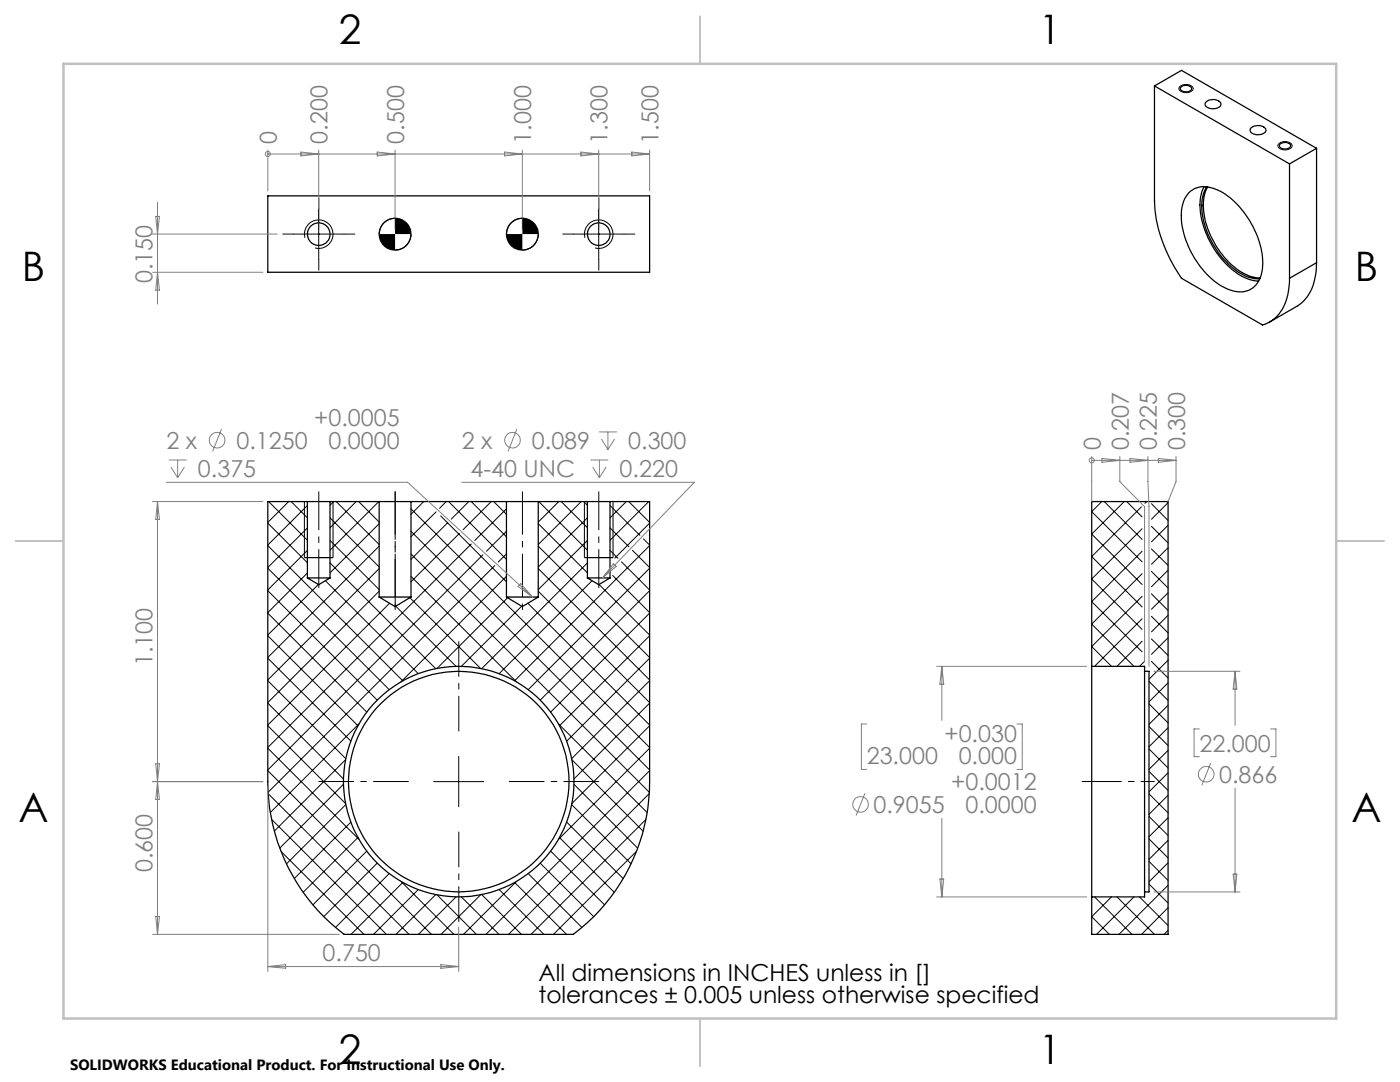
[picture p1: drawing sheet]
<svg xmlns="http://www.w3.org/2000/svg" width="279mm" height="216mm" viewBox="0 0 279 216" stroke-linecap="round" stroke-linejoin="round" font-family="sans-serif">
<g fill="none" stroke="#000" stroke-width=".2">
<path d="M235.4 17.3a1.78 1.78 0 0 1 2.7 .3 1.58 1.58 0 0 1-2.3 .7l-.1-.1a.59 .59 0 0 1-.3-.9zM255.2 28.6a1.79 1.79 0 0 1 2.7 .4 1.68 1.68 0 0 1-2.7 .4 .52 .52 0 0 1 0-.8zM58.6 46.7h10M60.9 47.4a2.85 2.85 0 0 1 2.5-3.5 2.85 2.85 0 0 1 3 3.1 2.85 2.85 0 0 1-3.5 2.5M63.6 41.7v10M78.8 43.5a3.2 3.2 0 0 0-3.1 3.2M82 46.7a3.2 3.2 0 0 1-3.2 3.2M104.2 43.5a3.2 3.2 0 0 0-3.1 3.2M107.4 46.7a3.2 3.2 0 0 1-3.2 3.2M114.5 46.7h10M116.7 47.4a2.85 2.85 0 0 1 2.5-3.5 2.85 2.85 0 0 1 3.1 3.1 2.85 2.85 0 0 1-3.6 2.5M119.5 41.7v10"/>
<path d="M53.4 117.9l21.9 21.8M53.4 113.4l24.3 24.2M53.4 108.9l27 27M53.4 104.4l7.9 7.9M53.6 100.1l7.7 7.7M57.6 100.1l-4.2 4.1M58.1 100.1l3.2 3.2M60.7 100.1v11.2M61.3 100.9l-7.9 7.9M61.3 105.3l-7.9 7.9M61.3 109.8l-7.9 7.9M61.3 114.3l-7.9 7.9"/>
<path d="M63.5 116.6l-10.1 10.1M64.9 115.9l18.6 18.5M65.9 112.3l21.1 21.1M65.9 107.8l9.8 9.9M65.9 103.3l9.8 9.8M66.5 100.1v11.2M66.6 100.1l-.7 .7M67.1 100.1l8.6 8.6M71.1 100.1l-5.2 5.2M71.6 100.1l4.1 4.1M75.6 100.1l-9.7 9.7M75.7 104.5l-9.8 9.8"/>
<path d="M75.7 109l-22.3 22.2M75.7 113.5l-22.3 22.2M75.7 118l-22.3 22.2M81.8 119.3l14.1 14.1M82 115l21.1 21.1M82 110.5l47.6 47.6M82 106l47.6 47.6M82 101.5l47.6 47.7M84.6 100.1l-2.6 2.5M87 102.1l-5 5M87.9 102.9l13.2 13.2M89 100.1l-1.3 1.3"/>
<path d="M89.4 104.3l-7.4 7.3M89.5 100.1l11.6 11.5M91.7 106.4l-9.7 9.7M93.6 100.1l-3.5 3.5M94.1 108.5l-40.7 40.7M94.1 100.1l7 7M96.4 110.7l-43 42.9M98 100.1l-5.6 5.6M98.5 100.1l2.6 2.5M98.7 112.9l-45.2 45.2M101.1 101.5l-6.3 6.3M101.1 106l-4 4"/>
<path d="M101.1 110.5l-1.7 1.6M101.1 115l-21.1 21.1M101.3 119.3l-14.1 14.1M107.4 118l22.2 22.2M107.4 113.5l22.2 22.2M107.4 109l22.2 22.2M107.4 104.5l9.8 9.8M107.5 100.1l9.7 9.7M111.5 100.1l-4.1 4.1M112 100.1l5.2 5.2M116 100.1l-8.6 8.6M116.5 100.1l.7 .7"/>
<path d="M116.6 100.1v11.2M117.2 103.3l-9.8 9.8M117.2 107.8l-9.8 9.9M117.2 112.3l-21.1 21.1M118.1 115.9l-18.5 18.5M119.6 116.6l10 10.1M121.7 109.8l1.6 1.6M121.7 105.3l3.8 3.8M121.7 100.9l6 5.9M122.3 114.8l7.3 7.4M122.3 100.1v11.2M124 112.1l5.6 5.6"/>
<path d="M125 100.1l-3.3 3.2M125.5 100.1l4.1 4.1M126.2 109.8l3.4 3.4M128.4 107.5l1.2 1.3M129.5 100.1l-7.8 7.7M129.6 104.4l-6.9 7M129.6 108.9l-26.9 27M129.6 113.4l-24.2 24.2M129.6 117.9l-21.8 21.8M219.9 100.1l-2 2 10 10M220.4 100.1l7.5 7.5M224.4 100.1l-6.5 6.5 10 10"/>
<path d="M224.9 100.1l3 3.1M227.8 101.1l-9.9 10 10 10M227.9 105.5l-10 10 10 10.1M227.9 110l-10 10.1 10 10M227.9 114.5l-10 10 8.4 8.5M227.9 119l-10 10 3.9 4M228.8 100.2l-.3 .2M229.8 105l3.3 3.3M229.8 100.5l3.3 3.4M229.8 118.5l3.3 3.3M229.8 114l3.3 3.3M229.8 109.5l3.3 3.3"/>
<path d="M233.1 100.3l-3.3 3.3M233.1 104.8l-3.3 3.3M233.1 109.3l-3.3 3.3M233.1 113.8l-3.3 3.3M233.1 118.3l-3.3 3.3M53.4 135.8l15.6 15.6M53.4 131.3l16.6 16.6M53.4 126.9l18 17.9M53.4 122.3l19.8 19.8M77.8 120.4l-24.4 24.3M79 121l12 12M104.1 121l-12 12"/>
<path d="M105.3 120.4l24.3 24.3M129.6 122.3l-19.7 19.8M129.6 126.9l-17.9 17.9M129.6 131.3l-16.5 16.6M129.6 135.8l-15.5 15.6M227.9 128l-5 5M227.9 123.5l-9.5 9.5M228.4 132l-1 1M229.3 136l3.8 3.8M229.8 123l3.3 3.3M229.8 132l3.3 3.3M229.8 127.5l3.3 3.3"/>
<path d="M233.1 122.8l-3.3 3.3M233.1 127.2l-3.3 3.4M233.1 131.7l-3.8 3.8M233.1 136.2l-3.8 3.9M53.4 153.8l32.7 32.6M53.4 149.3l18.2 18.2M53.4 144.8l15.6 15.5M53.4 140.3l15.1 15.1M53.5 158.4l28.1 28M68.5 156.5l-12.7 12.7M69 151.6l-14.2 14.2M71.6 144.4l-17.7 17.7"/>
<path d="M86.5 156h10.1M91.5 151v10M111.4 144.4l17.8 17.7M114.1 151.6l14.2 14.2M114.5 156.5l12.7 12.7M129.6 158.4l-28.1 28M129.6 140.3l-15.1 15.1M129.6 144.8l-15.5 15.5M129.6 149.3l-18.2 18.2M129.6 153.8l-32.6 32.6M229.3 158.4l3.8 3.8M229.3 153.9l3.8 3.8"/>
<path d="M229.3 149.4l3.8 3.8M229.3 145l3.8 3.8M229.3 140.4l3.8 3.9M233.1 140.7l-3.8 3.8M233.1 145.2l-3.8 3.8M233.1 149.7l-3.8 3.8M233.1 154.2l-3.8 3.8M233.1 158.7l-3.8 3.8M54.2 163.5l22.9 22.9M56.1 169.9l16.5 16.5M69 160.5l-11.8 11.9M70 164l-11.3 11.3"/>
<path d="M71.4 167.1l-10.9 10.9M73.2 169.8l-10.8 10.8M75.3 172.2l-10.7 10.7M77.7 174.3l-10.7 10.8M80 175.9l10.6 10.5M80.4 176.1l-10.3 10.3M83.5 177.5l-9 8.9M87 178.5l-8 7.9M87.2 178.5l7.9 7.9M91 179l-7.5 7.4M92.1 179l7.5 7.4M95.9 178.5l-7.9 7.9"/>
<path d="M96.1 178.5l8 7.9M99.6 177.5l8.9 8.9M102.7 176.1l10.4 10.3M103.1 175.9l-10.6 10.5M105.4 174.3l10.7 10.8M107.8 172.2l10.7 10.7M109.9 169.8l10.7 10.8M111.7 167.1l10.9 10.9M113.1 164l11.3 11.3M114.1 160.5l11.8 11.9M127 169.9l-16.5 16.5M128.9 163.5l-22.9 22.9"/>
<path d="M218.4 179l7.5 7.4M221.8 179l-3.9 3.9 3.5 3.5M222.9 179l7.5 7.4M226.3 179l-7.5 7.4M227.4 179l5.7 5.7M229.3 176.4l3.8 3.8M229.3 171.9l3.8 3.8M229.3 167.4l3.8 3.8M229.3 162.9l3.8 3.8M233.1 163.2l-3.8 3.8M233.1 167.7l-3.8 3.8M233.1 172.2l-3.8 3.8"/>
<path d="M233.1 176.6l-9.8 9.8M233.1 181.1l-5.3 5.3M233.1 185.6l-.8 .8"/>
</g>
<g fill="none" stroke="#000" stroke-width=".25">
<path d="M230.4 17.1v22.9a29 29 0 0 0 5.4 15.5l16.2 9.3a7.6 7.6 0 0 0 5.1-6.6l.3-2.7M230.4 17.1l5.4-3.1 26.9 15.6M230.4 17.1l27 15.6M235.6 17.5a1.41 1.41 0 0 1 2.2 .2 1.3 1.3 0 0 1-2 .4l-.2-.2zM53.4 39.1h76.2v15.2h-76.2zM237.1 38.6a4.6 4.6 0 0 1 5.6-.8 16.7 16.7 0 0 1 8.4 9.8 10.3 10.3 0 0 1 0 8.6 4.5 4.5 0 0 1-6 1.5 16.7 16.7 0 0 1-8.5-9.8 10.7 10.7 0 0 1 0-8.6zM240.3 37.3a10.5 10.5 0 0 0 .1 8.4 17.2 17.2 0 0 0 7.9 9.7l1.4 .5 1.5 .2M240.6 20.4a2.01 2.01 0 0 1 3.1 .3 1.48 1.48 0 0 1-2 1 1.03 1.03 0 0 1-1.1-1.2zM240.8 37.3a8.7 8.7 0 0 0-.5 7.3 16.7 16.7 0 0 0 8.2 10.5l1.9 .5h1M241 37.3a9.7 9.7 0 0 0-.2 7.7 16.1 16.1 0 0 0 8.5 10.1l1.4 .3 .8 .1M249.7 25.5a2.01 2.01 0 0 1 2.9 .4 1.46 1.46 0 0 1-1.9 1 1.17 1.17 0 0 1-1.2-1zM255.4 28.8a1.36 1.36 0 0 1 2.2 .3 1.3 1.3 0 0 1-2 .4l-.3-.3z"/>
<path d="M257.4 32.7v22.8M262.7 29.6l-5.3 3.1M262.7 29.6v22.8M262.7 52.4a10.2 10.2 0 0 1-3.1 8.2l-6.2 3.6M262.7 52.4l-5.3 3.1M60.7 111.3h5.8M61.3 100.1h-7.9v55.9a38.1 38.1 0 0 0 15.3 30.4h45.7a38.1 38.1 0 0 0 15.2-30.4v-55.9h-7.9M61.3 115.3h4.6M61.3 100.1h4.6M61.3 100.1v15.2M61.3 115.3l2.3 1.4 2.3-1.4M65.9 100.1v15.2"/>
<path d="M65.9 100.1h9.8M75.7 119.1h6.3M75.7 100.1h6.3M75.7 100.1v19M75.7 119.1l3.1 1.9 3.2-1.9M82 100.1v19M82 100.1h19.1M101.1 119.1h6.3M101.1 100.1h6.3M101.1 100.1v19M101.1 119.1l3.1 1.9 3.2-1.9M107.4 100.1v19"/>
<path d="M107.4 100.1h9.8M116.6 111.3h5.7M117.2 115.3h4.5M117.2 100.1h4.5M117.2 100.1v15.2M117.2 115.3l2.3 1.4 2.2-1.4M121.7 100.1v15.2M217.9 133v46M217.9 133v-32.9h15.2v86.3h-15.2v-7.4M217.9 133h10.5v.9M228.4 133.9v44.1M228.4 133.9h.9v44.1h-.9"/>
<path d="M228.4 178v1h-10.5"/>
<circle cx="63.6" cy="46.7" r="2.27"/>
<circle cx="78.8" cy="46.7" r="3.2"/>
<circle cx="104.2" cy="46.7" r="3.2"/>
<circle cx="119.5" cy="46.7" r="2.27"/>
<circle cx="91.5" cy="156" r="22"/>
<circle cx="91.5" cy="156" r="23"/>
</g>
<g fill="none" stroke="#808080" stroke-width=".2">
<path d="M53.4 30.7h.1M53.4 30v8.1M53.4 30.7h76.2M60 30.3l3.6 .4-3.6 .4zM63.6 30v15.7M75.3 30.3l3.5 .4-3.5 .4zM78.8 30v15.7M100.7 30.3l3.5 .4-3.5 .4zM104.2 30v15.7M115.9 30.3l3.6 .4-3.6 .4zM119.5 30v15.7M126.1 30.3l3.5 .4-3.5 .4z"/>
<path d="M129.6 30v8.1M30.4 54.3h22.1M30.4 46.7h25M31.1 43.2h.7l-.4 3.5zM31.4 40.4v20.3M31.4 54.3l.4 3.6h-.7zM33.2 96.2h48.2l24.9 22.9M33.7 91.8h3.6M34.1 93.2l1.4 2.1M35.5 91.8v3.5M36.8 93.2l-1.3 2.1M44.2 85.6l-1.8 4.5"/>
<path d="M92.1 96.2h46.5l-18.4 19.1M103.2 85.6l-1.8 4.5M117.8 91.8h3.6M118.3 93.2l1.3 2.1M119.6 86.2h3.5M119.6 91.8v3.5M120 87.6l1.3 2.1M121 93.2l-1.4 2.1M121.3 86.2v3.5M122.7 87.6l-1.4 2.1M217.9 91.9h.1M217.9 91.1v9"/>
<path d="M217.9 91.9h16.8M219.9 91.5l3.6 .4-3.6 .4zM223.5 91.1v5l4.9 5v30.9M225.5 91.5l3.6 .4-3.6 .4zM229.1 91.1v5l.2 5v31.9M231.2 91.5l3.5 .4-3.5 .4zM234.7 91.1v5l-1.6 4M30.4 100.1h22.1M31.4 100.1v86.3M31.4 100.1l.4 3.5h-.7zM103.9 116.5l2.4 2.6-2.9-2.1zM122.4 112.5l.6 .5-2.8 2.3z"/>
<path d="M186.9 133h30M188 133v10.8M188 133l.3 3.5h-.7zM230.3 133.9h17.2M246.5 133.9v10.8M246.5 133.9l.3 3.6h-.7zM30.4 156h22.1M31.1 152.4h.7l-.4 3.6zM31.4 156l.4 3.5h-.7zM53.4 157v36.9M172.6 158.3l-1.7 4.4M173 144.5h-1.1v9h1.1"/>
<path d="M203 144.5h1v9h-1M239.4 145.5h-1.1v5.5h1.1M241.6 152.3l-1.7 4.4M246.5 157.3v20.7M253.6 145.5h1v5.5h-1M186.9 179h30M187.6 175.4h.7l-.3 3.6zM188 163.3v15.7M230.3 178h17.2M246.1 174.4h.7l-.3 3.6zM30.4 186.4h37.3M31.1 182.9h.7l-.4 3.5z"/>
<path d="M53.4 192.9h38.1M53.4 192.9l3.6-.4v.7zM88 192.5l3.5 .4-3.5 .3zM91.5 185v8.9"/>
<circle cx="53.4" cy="30.7" r=".5"/>
<circle cx="43.3" cy="87.8" r="1.55"/>
<circle cx="102.3" cy="87.8" r="1.55"/>
<circle cx="217.9" cy="91.9" r=".51"/>
<circle cx="240.7" cy="154.5" r="1.56"/>
<circle cx="171.7" cy="160.5" r="1.55"/>
</g>
<path d="M63.6 117.3v-19.2M119.5 117.3v-19.2" fill="none" stroke="#000" stroke-width=".2" stroke-dasharray="15.2 1.3 1.3 1.3" stroke-dashoffset="7.5" stroke-linecap="butt"/>
<path d="M78.9 121.1v-23" fill="none" stroke="#000" stroke-width=".2" stroke-dasharray="15.2 1.3 1.3 1.3" stroke-dashoffset="5.6" stroke-linecap="butt"/>
<path d="M78.9 119.1v3.9M104.3 119.1v3.9" fill="none" stroke="#000" stroke-width=".2" stroke-dasharray="15.2 1.3 1.3 1.3" stroke-dashoffset="15.2" stroke-linecap="butt"/>
<path d="M78.9 119.1v-21M104.3 119.1v-21" fill="none" stroke="#000" stroke-width=".2" stroke-dasharray="15.2 1.3 1.3 1.3" stroke-dashoffset="6.6" stroke-linecap="butt"/>
<path d="M215.9 155.9h14.5" fill="none" stroke="#000" stroke-width=".2" stroke-dasharray="15.2 1.3 1.3 1.3" stroke-dashoffset="7.3" stroke-linecap="butt"/>
<path d="M58.6 46.7h-2.2M63.6 41.7v-2.3M63.6 51.7v2.3M68.6 46.7h2.3M114.5 46.7h-2.3M119.5 41.7v-2.3M119.5 51.7v2.3M124.5 46.7h2.3" fill="none" stroke="#000" stroke-width=".2" stroke-dasharray="15.2 1.3 1.3 1.3" stroke-linecap="butt"/>
<path d="M81.6 155.9h-18M91.6 145.9v-18M101.6 155.9h18M91.6 165.9v18" fill="none" stroke="#000" stroke-width=".2" stroke-dasharray="15.2 1.3 1.3 1.3" stroke-dashoffset="8.1" stroke-linecap="butt"/>
<path d="M139.7 3.2v9.5M3.1 107.9h9.6M266.7 107.9h9.5M139.7 203.2v9.6" fill="none" stroke="#c0c0c0" stroke-width=".25"/>
<path d="M12.7 12.7h254v190.5h-254z" fill="none" stroke="#c0c0c0" stroke-width=".5"/>
<path d="M75.7 46.7a3.2 3.2 0 0 0 3.1 3.2v-3.2zM78.8 43.5v3.2h3.2a3.2 3.2 0 0 0-3.2-3.2zM101.1 46.7a3.2 3.2 0 0 0 3.1 3.2v-3.2zM104.2 43.5v3.2h3.2a3.2 3.2 0 0 0-3.2-3.2z" fill="#000"/>
<g font-size="8.1">
<text x="67.6" y="8.9">2</text>
<text x="207.3" y="8.9">1</text>
<text x="4.4" y="56.2">B</text>
<text x="270.4" y="56.2">B</text>
<text x="3.7" y="164.1">A</text>
<text x="269.7" y="164.1">A</text>
<text x="67.6" y="212.4">2</text>
<text x="207.3" y="212.4">1</text>
</g>
<g font-size="4.7" fill="#808080">
<text x="55.2" y="28.7" transform="rotate(-90 55.2 28.7)">0</text>
<text x="65.4" y="28.7" transform="rotate(-90 65.4 28.7)">0.200</text>
<text x="80.6" y="28.7" transform="rotate(-90 80.6 28.7)">0.500</text>
<text x="106" y="28.7" transform="rotate(-90 106 28.7)">1.000</text>
<text x="121.3" y="28.7" transform="rotate(-90 121.3 28.7)">1.300</text>
<text x="131.4" y="28.7" transform="rotate(-90 131.4 28.7)">1.500</text>
<text x="30.5" y="56.6" transform="rotate(-90 30.5 56.6)">0.150</text>
<text x="33.2" y="89.5">2 x</text>
<text x="47.2" y="89.5">0.1250</text>
<text x="62.7" y="85.1">+0.0005</text>
<text x="65.5" y="89.6">0.0000</text>
<text x="92.2" y="89.5">2 x</text>
<text x="106.2" y="89.5">0.089</text>
<text x="125.4" y="89.5">0.300</text>
<text x="219.7" y="89.8" transform="rotate(-90 219.7 89.8)">0</text>
<text x="225.3" y="89.8" transform="rotate(-90 225.3 89.8)">0.207</text>
<text x="230.9" y="89.8" transform="rotate(-90 230.9 89.8)">0.225</text>
<text x="236.5" y="89.8" transform="rotate(-90 236.5 89.8)">0.300</text>
<text x="39.5" y="95.1">0.375</text>
<text x="93.9" y="95.1">4-40 UNC</text>
<text x="123.7" y="95.1">0.220</text>
<text x="30.5" y="132.9" transform="rotate(-90 30.5 132.9)">1.100</text>
<text x="188.5" y="148">+0.030</text>
<text x="239.4" y="150">22.000</text>
<text x="173" y="152.4">23.000</text>
<text x="191.3" y="152.5">0.000</text>
<text x="189.8" y="157.7">+0.0012</text>
<text x="243.3" y="156.2">0.866</text>
<text x="174.3" y="162.3">0.9055</text>
<text x="192.7" y="162.3">0.0000</text>
<text x="30.5" y="174.1" transform="rotate(-90 30.5 174.1)">0.600</text>
<text x="64.4" y="191.8">0.750</text>
</g>
<g font-size="4.7">
<text x="107.5" y="195.7">All dimensions in INCHES unless in []</text>
<text x="107.5" y="200.2">tolerances ± 0.005 unless otherwise specified</text>
</g>
<text font-size="3" x="14" y="213.5">SOLIDWORKS Educational Product. For Instructional Use Only.</text>
</svg>
